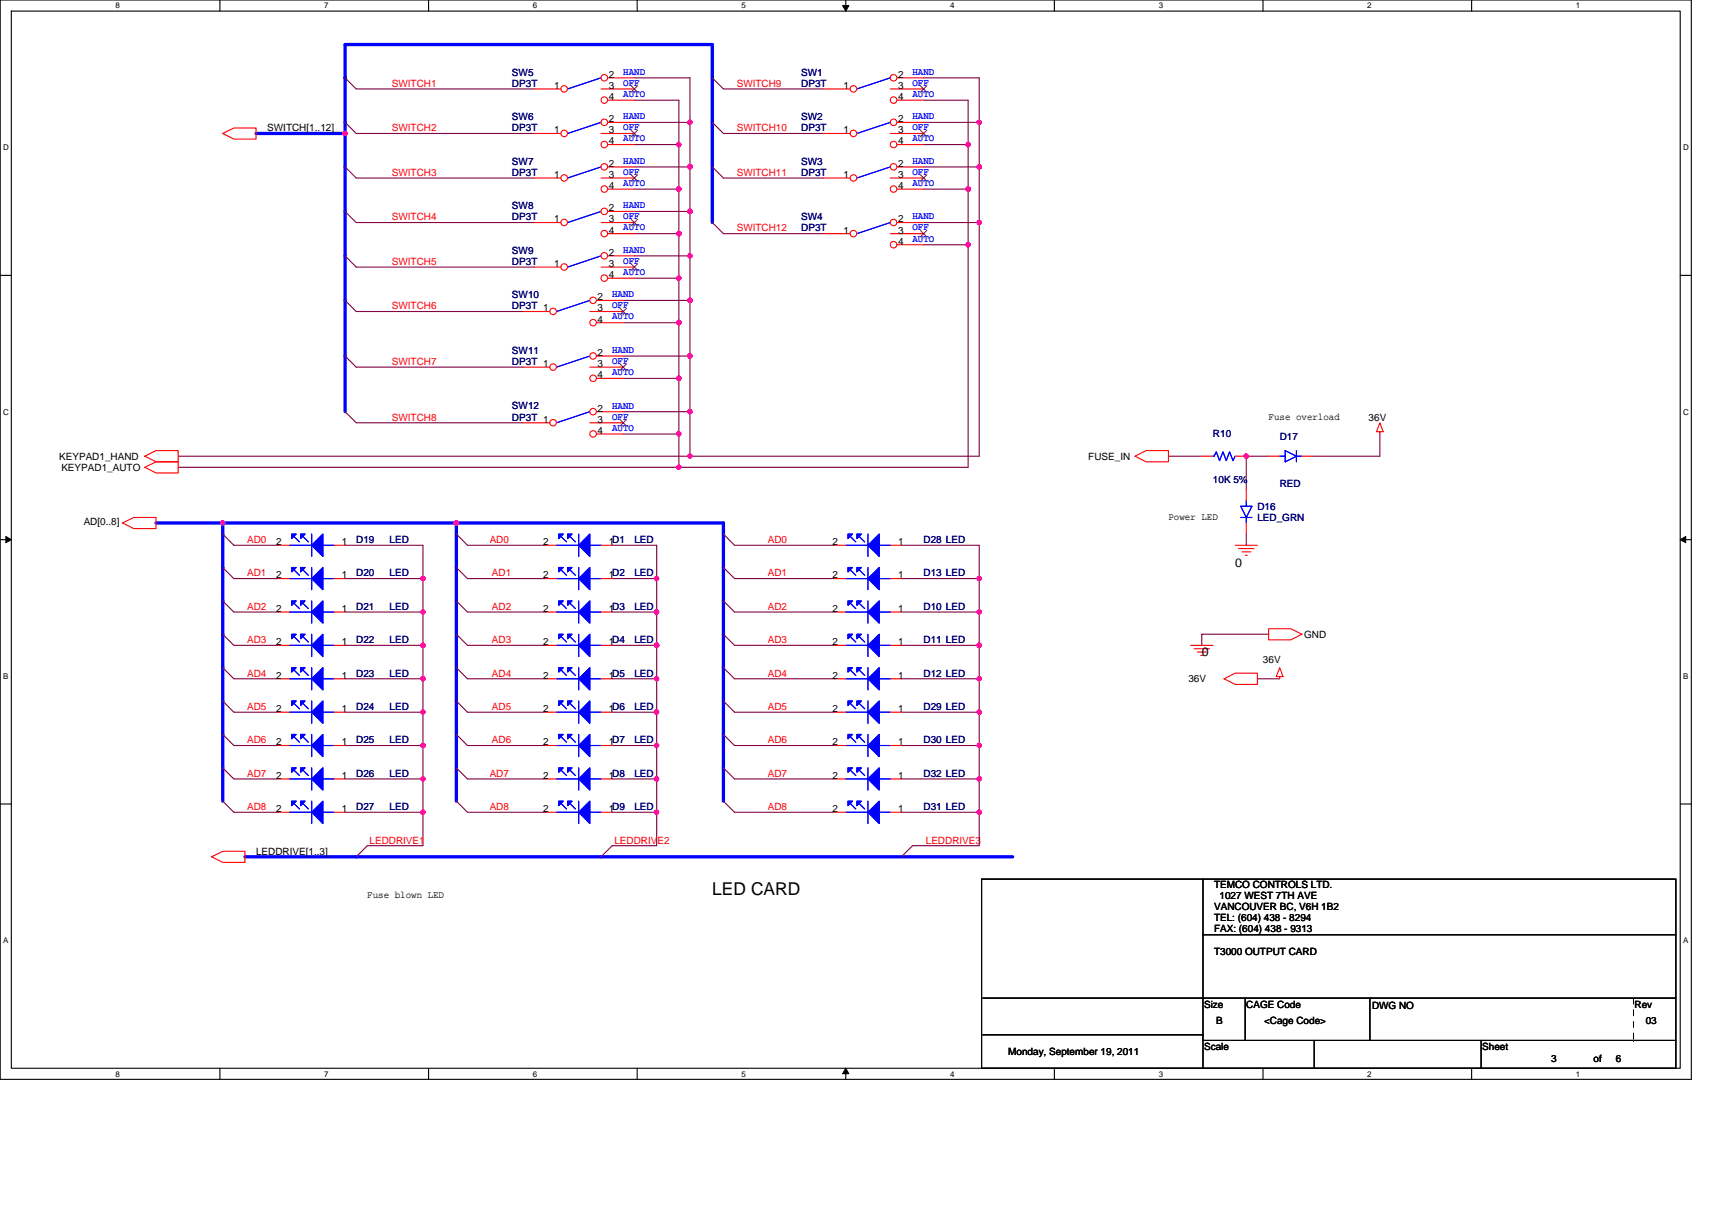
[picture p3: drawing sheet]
<svg xmlns="http://www.w3.org/2000/svg" width="297mm" height="210mm" viewBox="0 0 297 210" stroke-linecap="round" stroke-linejoin="round" font-family="sans-serif">
<path d="M0 0h293.5v187.2h-293.5zM2 1.9h289.5v183.4h-289.5z" fill="none" stroke="#000" stroke-width=".19"/>
<g fill="#fff">
<path d="M20.1 .2h.7v1.6h-.7z"/>
<path d="M20.1 185.5h.7v1.6h-.7z"/>
</g>
<path d="M38.2 0v1.9M38.2 185.3v1.9" fill="none" stroke="#000" stroke-width=".19"/>
<g fill="#fff">
<path d="M56.3 .2h.7v1.6h-.7z"/>
<path d="M56.3 185.5h.7v1.6h-.7z"/>
</g>
<path d="M74.4 0v1.9M74.4 185.3v1.9" fill="none" stroke="#000" stroke-width=".19"/>
<g fill="#fff">
<path d="M92.5 .2h.7v1.6h-.7z"/>
<path d="M92.5 185.5h.7v1.6h-.7z"/>
</g>
<path d="M110.6 0v1.9M110.6 185.3v1.9" fill="none" stroke="#000" stroke-width=".19"/>
<g fill="#fff">
<path d="M128.6 .2h.8v1.6h-.8z"/>
<path d="M128.6 185.5h.8v1.6h-.8z"/>
</g>
<path d="M146.7 0v1.9M146.7 185.3v1.9" fill="none" stroke="#000" stroke-width=".19"/>
<path d="M146.2 1h1.1l-.6 .9zM146.7 185.3l.6 1h-1.1z" fill="#000" stroke="#000" stroke-width=".17"/>
<g fill="#fff">
<path d="M164.8 .2h.8v1.6h-.8z"/>
<path d="M164.8 185.5h.8v1.6h-.8z"/>
</g>
<path d="M182.9 0v1.9M182.9 185.3v1.9" fill="none" stroke="#000" stroke-width=".19"/>
<g fill="#fff">
<path d="M201 .2h.8v1.6h-.8z"/>
<path d="M201 185.5h.8v1.6h-.8z"/>
</g>
<path d="M219.1 0v1.9M219.1 185.3v1.9" fill="none" stroke="#000" stroke-width=".19"/>
<g fill="#fff">
<path d="M237.2 .2h.8v1.6h-.8z"/>
<path d="M237.2 185.5h.8v1.6h-.8z"/>
</g>
<path d="M255.3 0v1.9M255.3 185.3v1.9" fill="none" stroke="#000" stroke-width=".19"/>
<g fill="#fff">
<path d="M273.4 .2h.8v1.6h-.8z"/>
<path d="M273.4 185.5h.8v1.6h-.8z"/>
<path d="M.5 24.8h1v1.6h-1z"/>
<path d="M292 24.8h1v1.6h-1z"/>
<path d="M.5 70.7h1v1.5h-1z"/>
<path d="M292 70.7h1v1.5h-1z"/>
</g>
<path d="M0 47.8h2M291.5 47.8h2" fill="none" stroke="#000" stroke-width=".19"/>
<g fill="#fff">
<path d="M.5 116.5h.9v1.6h-.9z"/>
<path d="M292 116.5h.9v1.6h-.9z"/>
</g>
<path d="M0 93.6h2M291.5 93.6h2" fill="none" stroke="#000" stroke-width=".19"/>
<path d="M1 93.1l1 .5-1 .5zM291.5 93.6l1-.5v1z" fill="#000" stroke="#000" stroke-width=".17"/>
<g fill="#fff">
<path d="M.5 162.4h.9v1.5h-.9z"/>
<path d="M292 162.4h.9v1.5h-.9z"/>
</g>
<path d="M0 139.5h2M291.5 139.5h2M170.3 152.5h120.5v32.8h-120.5zM208.7 152.5v32.8M170.5 179.5h38.2M170.5 173.1h120.3M208.7 162.2h82.1M216 173.1v7.4M237.7 173.1v7.4M208.7 180.5h82.1M228 180.5v4.8M257 180.5v4.8" fill="none" stroke="#000" stroke-width=".19"/>
<g fill="none" stroke="#800040" stroke-width=".19">
<path d="M59.9 13.5l1.9 1.9h30.9M110.1 17.4h7.7v63.7M110.1 13.5h9.6v65.6M123.6 13.5l1.9 1.9h17.4M160.2 13.5h9.7v65.6h-139M160.2 17.4h7.8v63.7h-137.1M59.9 29l1.9 1.9h30.9M59.9 21.2l1.9 2h30.9M59.9 36.7l1.9 1.9h30.9M110.1 36.7h9.6M110.1 29h9.6M110.1 25.1h7.7"/>
<path d="M110.1 32.8h7.7M110.1 21.2h9.6M123.6 38.6l1.9 1.9h17.4M123.6 29l1.9 1.9h17.4M123.6 21.2l1.9 2h17.4M160.2 29h9.7M160.2 25.1h7.8M160.2 32.8h7.8M160.2 21.2h9.7M160.2 38.6h9.7M59.9 44.4l1.9 1.9h30.9M59.9 52.1l1.9 1.9h29"/>
<path d="M108.1 52.1h11.6M108.1 56h9.7M110.1 44.4h9.6M110.1 40.5h7.7M110.1 48.3h7.7M160.2 42.5h7.8M59.9 71.4l1.9 1.9h29M59.9 61.8l1.9 1.9h29M108.1 75.3h9.7M108.1 61.8h11.6M108.1 65.6h9.7M108.1 71.4h11.6"/>
<path d="M202.7 79.1h5.8M220.1 79.1h-3.9v5.8M239.4 75.3v3.8h-11.6M38.6 98.4l2 2h7.7M38.6 92.6l2 2h7.7M59.9 94.6h13.5v52.1h-9.7l-1.9 1.9M79.2 98.4l1.9 2h13.5M79.2 92.6l1.9 2h13.5M106.2 94.6h7.7v52.1h-7.7l-1.9 1.9M125.5 98.4l1.9 2h17.4M125.5 92.6l1.9 2h17.4M156.4 94.6h13.5v52.1h-11.6l-1.9 1.9"/>
<path d="M216.2 92.6v2M38.6 115.8l2 2h7.7M38.6 104.2l2 2h7.7M38.6 110l2 2h7.7M59.9 117.8h13.5M59.9 100.4h13.5M59.9 106.2h13.5M59.9 112h13.5M79.2 115.8l1.9 2h13.5M79.2 104.2l1.9 2h13.5M79.2 110l1.9 2h13.5M106.2 117.8h7.7"/>
<path d="M106.2 100.4h7.7M106.2 106.2h7.7M106.2 112h7.7M125.5 115.8l1.9 2h17.4M125.5 104.2l1.9 2h17.4M125.5 110l1.9 2h17.4M156.4 117.8h13.5M156.4 100.4h13.5M156.4 106.2h13.5M156.4 112h13.5M218.2 117.8h3.8M220.1 110h-11.6v2"/>
<path d="M38.6 127.4l2 1.9h7.7M38.6 121.6l2 1.9h7.7M38.6 133.2l2 1.9h7.7M38.6 139l2 1.9h7.7M59.9 129.3h13.5M59.9 123.5h13.5M59.9 135.1h13.5M79.2 127.4l1.9 1.9h13.5M79.2 121.6l1.9 1.9h13.5M79.2 133.2l1.9 1.9h13.5M79.2 139l1.9 1.9h13.5M106.2 129.3h7.7"/>
<path d="M106.2 123.5h7.7M106.2 135.1h7.7M125.5 127.4l1.9 1.9h17.4M125.5 121.6l1.9 1.9h17.4M125.5 133.2l1.9 1.9h17.4M125.5 139l1.9 1.9h17.4M156.4 129.3h13.5M156.4 123.5h13.5M156.4 135.1h13.5M59.9 140.9h13.5M106.2 140.9h7.7M156.4 140.9h13.5"/>
</g>
<g fill="#f0f" stroke="#f0f" stroke-width=".19">
<circle cx="73.4" cy="117.7" r=".38"/>
<circle cx="73.4" cy="111.9" r=".38"/>
<circle cx="117.8" cy="32.8" r=".38"/>
<circle cx="117.8" cy="25.1" r=".38"/>
<circle cx="73.4" cy="129.3" r=".38"/>
<circle cx="73.4" cy="123.5" r=".38"/>
<circle cx="169.9" cy="111.9" r=".38"/>
<circle cx="169.9" cy="106.2" r=".38"/>
<circle cx="113.9" cy="117.7" r=".38"/>
<circle cx="113.9" cy="111.9" r=".38"/>
<circle cx="113.9" cy="100.4" r=".38"/>
<circle cx="117.8" cy="65.6" r=".38"/>
<circle cx="117.8" cy="56" r=".38"/>
<circle cx="119.7" cy="52.1" r=".38"/>
<circle cx="119.7" cy="44.4" r=".38"/>
<circle cx="169.9" cy="28.9" r=".38"/>
<circle cx="169.9" cy="21.2" r=".38"/>
<circle cx="168" cy="42.4" r=".38"/>
<circle cx="168" cy="32.8" r=".38"/>
<circle cx="119.7" cy="61.8" r=".38"/>
<circle cx="113.9" cy="129.3" r=".38"/>
<circle cx="113.9" cy="123.5" r=".38"/>
<circle cx="169.9" cy="129.3" r=".38"/>
<circle cx="169.9" cy="123.5" r=".38"/>
<circle cx="169.9" cy="100.4" r=".38"/>
<circle cx="73.4" cy="100.4" r=".38"/>
<circle cx="73.4" cy="135.1" r=".38"/>
<circle cx="169.9" cy="38.6" r=".38"/>
<circle cx="113.9" cy="140.9" r=".38"/>
<circle cx="117.8" cy="40.5" r=".38"/>
<circle cx="73.4" cy="106.2" r=".38"/>
<circle cx="168" cy="25.1" r=".38"/>
<circle cx="119.7" cy="36.7" r=".38"/>
<circle cx="119.7" cy="28.9" r=".38"/>
<circle cx="117.8" cy="48.2" r=".38"/>
<circle cx="113.9" cy="106.2" r=".38"/>
<circle cx="119.7" cy="21.2" r=".38"/>
<circle cx="117.8" cy="81.1" r=".38"/>
<circle cx="119.7" cy="79.1" r=".38"/>
<circle cx="119.7" cy="71.4" r=".38"/>
<circle cx="117.8" cy="75.3" r=".38"/>
<circle cx="169.9" cy="117.7" r=".38"/>
<circle cx="169.9" cy="140.9" r=".38"/>
<circle cx="73.4" cy="140.9" r=".38"/>
<circle cx="79.2" cy="90.7" r=".38"/>
<circle cx="38.6" cy="90.7" r=".38"/>
<circle cx="113.9" cy="135.1" r=".38"/>
<circle cx="216.2" cy="79.1" r=".38"/>
<circle cx="59.9" cy="23.1" r=".38"/>
<circle cx="169.9" cy="135.1" r=".38"/>
</g>
<path d="M44.4 23.2h15.5M123.6 38.6v-30.9h-63.7v63.7M27.1 90.7h98.4v48.3M38.6 90.7v48.3M79.2 90.7v48.3M42.5 148.6h133.2" fill="none" stroke="#00f" stroke-width=".57"/>
<g fill="none" stroke="#f00" stroke-width=".19">
<path d="M38.6 23.2l2-1h3.8v1.9h-3.8zM25.1 79.1l2-.9h3.8v1.9h-3.8zM196.9 79.1l2-.9h3.8v1.9h-3.8zM239.4 73.3l.6 1.6h-1.2zM239.4 74.9v.4M21.3 90.7l1.9-.9h3.9v1.9h-3.9zM25.1 81.1l2-1h3.8v1.9h-3.8zM214.3 94.6h3.9M214.9 95.2h2.7M215.5 95.7h1.5M216 96.3h.4M206.6 112h3.9"/>
<path d="M207.2 112.5h2.7M207.7 113.1h1.6M208.3 113.7h.4M212.4 117.8l1.9-1h3.9v1.9h-3.9zM220.1 109.1h3.9l1.9 .9-1.9 1h-3.9zM222 115.8l.6 1.6h-1.2zM222 117.4v.4M36.7 148.6l1.9-.9h3.9v1.9h-3.9z"/>
</g>
<path d="M283.4 173.1v7.4M283.4 180.5h.1" fill="none" stroke="#fff" stroke-width=".17" stroke-dasharray="1 1 1 1 1 1 1 1"/>
<path d="M283.4 173.1v7.4M283.4 180.5h.1" fill="none" stroke="#000" stroke-width=".17" stroke-dasharray="1 1 1 1 1 1 1 1"/>
<path d="M104.3 29l-5.8 1.9" fill="none" stroke="#00f" stroke-width=".19"/>
<circle cx="97.9" cy="30.9" r=".57" fill="#fff" stroke="#f00" stroke-width=".19"/>
<path d="M92.7 30.9h4.6" fill="none" stroke="#f00" stroke-width=".19"/>
<circle cx="104.9" cy="28.9" r=".57" fill="#fff" stroke="#f00" stroke-width=".19"/>
<path d="M105.4 29h4.7" fill="none" stroke="#f00" stroke-width=".19"/>
<circle cx="104.9" cy="32.8" r=".57" fill="#fff" stroke="#f00" stroke-width=".19"/>
<path d="M104.3 30.9h5.8M105.4 32.8h4.7" fill="none" stroke="#f00" stroke-width=".19"/>
<path d="M109.5 30.3l1.2 1.2M110.6 30.3l-1.1 1.2" fill="none" stroke="#804000" stroke-width=".17"/>
<path d="M102.3 71.4l-5.7 1.9" fill="none" stroke="#00f" stroke-width=".19"/>
<circle cx="96" cy="73.3" r=".57" fill="#fff" stroke="#f00" stroke-width=".19"/>
<path d="M90.8 73.3h4.6" fill="none" stroke="#f00" stroke-width=".19"/>
<circle cx="102.9" cy="71.4" r=".57" fill="#fff" stroke="#f00" stroke-width=".19"/>
<path d="M103.5 71.4h4.6" fill="none" stroke="#f00" stroke-width=".19"/>
<circle cx="102.9" cy="75.3" r=".57" fill="#fff" stroke="#f00" stroke-width=".19"/>
<path d="M102.3 73.3h5.8M103.5 75.3h4.6M94.6 117.8h2M104.3 117.8h1.9M144.8 135.1h1.9M154.5 135.1h1.9M144.8 140.9h1.9M154.5 140.9h1.9" fill="none" stroke="#f00" stroke-width=".19"/>
<path d="M107.6 72.8l1.1 1.1M108.7 72.8l-1.2 1.1" fill="none" stroke="#804000" stroke-width=".17"/>
<g fill="#00f" stroke="#00f" stroke-width=".19">
<path d="M150.6 135.1l1.9-1.9v3.9z" fill-rule="evenodd"/>
<path d="M148.7 133.2h.8l-.8 .8z" fill-rule="evenodd"/>
<path d="M147.1 133.2h.8l-.8 .8z" fill-rule="evenodd"/>
<path d="M150.6 135.1l1.9-1.9v3.9z" fill-rule="evenodd"/>
<path d="M148.7 133.2h.8l-.8 .8z" fill-rule="evenodd"/>
<path d="M147.1 133.2h.8l-.8 .8z" fill-rule="evenodd"/>
<path d="M100.4 117.8l1.9-2v3.9z" fill-rule="evenodd"/>
<path d="M98.5 115.8h.7l-.7 .8z" fill-rule="evenodd"/>
<path d="M96.9 115.8h.8l-.8 .8z" fill-rule="evenodd"/>
<path d="M100.4 117.8l1.9-2v3.9z" fill-rule="evenodd"/>
<path d="M98.5 115.8h.7l-.7 .8z" fill-rule="evenodd"/>
<path d="M96.9 115.8h.8l-.8 .8z" fill-rule="evenodd"/>
<path d="M150.6 140.9l1.9-1.9v3.9z" fill-rule="evenodd"/>
<path d="M148.7 139h.8l-.8 .8z" fill-rule="evenodd"/>
<path d="M147.1 139h.8l-.8 .8z" fill-rule="evenodd"/>
<path d="M150.6 140.9l1.9-1.9v3.9z" fill-rule="evenodd"/>
<path d="M148.7 139h.8l-.8 .8z" fill-rule="evenodd"/>
<path d="M147.1 139h.8l-.8 .8z" fill-rule="evenodd"/>
</g>
<g fill="none" stroke="#00f" stroke-width=".19">
<path d="M154.5 13.5l-5.8 1.9M96.6 117.8h3.8M97.3 116.2l1 1M98.9 116.2l.9 1M100.4 115.8v3.9M102.3 117.8h2M146.7 135.1h3.9M147.5 133.6l1 .9M147.5 139.4l1 .9M149.1 133.6l.9 .9M149.1 139.4l.9 .9M150.6 133.2v3.9"/>
<path d="M150.6 139v3.9M152.5 135.1h2M146.7 140.9h3.9M152.5 140.9h2"/>
</g>
<circle cx="148.1" cy="15.4" r=".57" fill="#fff" stroke="#f00" stroke-width=".19"/>
<path d="M142.9 15.4h4.6" fill="none" stroke="#f00" stroke-width=".19"/>
<circle cx="155" cy="13.5" r=".57" fill="#fff" stroke="#f00" stroke-width=".19"/>
<path d="M155.6 13.5h4.6" fill="none" stroke="#f00" stroke-width=".19"/>
<circle cx="155" cy="17.4" r=".57" fill="#fff" stroke="#f00" stroke-width=".19"/>
<path d="M154.5 15.4h5.7M155.6 17.4h4.6M48.3 135.1h1.9M58 135.1h1.9" fill="none" stroke="#f00" stroke-width=".19"/>
<path d="M159.7 14.9l1.1 1.1M160.8 14.9l-1.1 1.1" fill="none" stroke="#804000" stroke-width=".17"/>
<g fill="#00f" stroke="#00f" stroke-width=".19">
<path d="M54.1 135.1l1.9-1.9v3.9z" fill-rule="evenodd"/>
<path d="M52.2 133.2h.7l-.7 .8z" fill-rule="evenodd"/>
<path d="M50.6 133.2h.8l-.8 .8z" fill-rule="evenodd"/>
<path d="M54.1 135.1l1.9-1.9v3.9z" fill-rule="evenodd"/>
<path d="M52.2 133.2h.7l-.7 .8z" fill-rule="evenodd"/>
<path d="M50.6 133.2h.8l-.8 .8z" fill-rule="evenodd"/>
</g>
<path d="M102.3 52.1l-5.7 1.9M50.2 135.1h3.9M51 133.6l1 .9M52.5 133.6l1 .9M54.1 133.2v3.9M56 135.1h2" fill="none" stroke="#00f" stroke-width=".19"/>
<circle cx="96" cy="54" r=".57" fill="#fff" stroke="#f00" stroke-width=".19"/>
<path d="M90.8 54h4.6" fill="none" stroke="#f00" stroke-width=".19"/>
<circle cx="102.9" cy="52.1" r=".57" fill="#fff" stroke="#f00" stroke-width=".19"/>
<path d="M103.5 52.1h4.6" fill="none" stroke="#f00" stroke-width=".19"/>
<circle cx="102.9" cy="56" r=".57" fill="#fff" stroke="#f00" stroke-width=".19"/>
<g fill="none" stroke="#f00" stroke-width=".19">
<path d="M102.3 54h5.8M103.5 56h4.6M208.5 79.1h2M214.3 79.1h1.9M94.6 94.6h2M104.3 94.6h1.9M48.3 112h1.9M58 112h1.9M94.6 100.4h2M104.3 100.4h1.9M48.3 123.5h1.9M48.3 129.3h1.9"/>
<path d="M58 123.5h1.9M58 129.3h1.9"/>
</g>
<path d="M107.6 53.5l1.1 1.1M108.7 53.5l-1.2 1.1" fill="none" stroke="#804000" stroke-width=".17"/>
<g fill="#00f" stroke="#00f" stroke-width=".19">
<path d="M102.3 92.6v3.9l-1.9-1.9z" fill-rule="evenodd"/>
<path d="M98.5 92.6h.7l-.7 .8z" fill-rule="evenodd"/>
<path d="M96.9 92.6h.8l-.8 .8z" fill-rule="evenodd"/>
<path d="M102.3 92.6v3.9l-1.9-1.9z" fill-rule="evenodd"/>
<path d="M98.5 92.6h.7l-.7 .8z" fill-rule="evenodd"/>
<path d="M96.9 92.6h.8l-.8 .8z" fill-rule="evenodd"/>
<path d="M54.1 112l1.9-2v3.9z" fill-rule="evenodd"/>
<path d="M52.2 110h.7l-.7 .8z" fill-rule="evenodd"/>
<path d="M50.6 110h.8l-.8 .8z" fill-rule="evenodd"/>
<path d="M54.1 112l1.9-2v3.9z" fill-rule="evenodd"/>
<path d="M52.2 110h.7l-.7 .8z" fill-rule="evenodd"/>
<path d="M50.6 110h.8l-.8 .8z" fill-rule="evenodd"/>
<path d="M54.1 123.5l1.9-1.9v3.9z" fill-rule="evenodd"/>
<path d="M52.2 121.6h.7l-.7 .8z" fill-rule="evenodd"/>
<path d="M50.6 121.6h.8l-.8 .8z" fill-rule="evenodd"/>
<path d="M54.1 123.5l1.9-1.9v3.9z" fill-rule="evenodd"/>
<path d="M52.2 121.6h.7l-.7 .8z" fill-rule="evenodd"/>
<path d="M50.6 121.6h.8l-.8 .8z" fill-rule="evenodd"/>
<path d="M102.3 98.4v3.9l-1.9-1.9z" fill-rule="evenodd"/>
<path d="M98.5 98.4h.7l-.7 .8z" fill-rule="evenodd"/>
<path d="M96.9 98.4h.8l-.8 .8z" fill-rule="evenodd"/>
<path d="M102.3 98.4v3.9l-1.9-1.9z" fill-rule="evenodd"/>
<path d="M98.5 98.4h.7l-.7 .8z" fill-rule="evenodd"/>
<path d="M96.9 98.4h.8l-.8 .8z" fill-rule="evenodd"/>
<path d="M54.1 129.3l1.9-1.9v3.9z" fill-rule="evenodd"/>
<path d="M52.2 127.4h.7l-.7 .8z" fill-rule="evenodd"/>
<path d="M50.6 127.4h.8l-.8 .8z" fill-rule="evenodd"/>
<path d="M54.1 129.3l1.9-1.9v3.9z" fill-rule="evenodd"/>
<path d="M52.2 127.4h.7l-.7 .8z" fill-rule="evenodd"/>
<path d="M50.6 127.4h.8l-.8 .8z" fill-rule="evenodd"/>
</g>
<g fill="none" stroke="#00f" stroke-width=".19">
<path d="M154.5 21.2l-5.8 2M210.5 79.1h.1l.4-.7 .6 1.5 .6-1.5 .6 1.5 .5-1.5 .6 1.5 .4-.8M96.6 94.6h3.8M97.3 93l1 1M97.3 98.8l1 1M98.9 93l.9 1M98.9 98.8l.9 1M100.4 92.6v3.9M100.4 98.4v3.9M102.3 94.6h2M50.2 112h3.9M51 110.4l1 1"/>
<path d="M52.5 110.4l1 1M54.1 110v3.9M56 112h2M96.6 100.4h3.8M102.3 100.4h2M50.2 123.5h3.9M50.2 129.3h3.9M51 122l1 1M51 127.8l1 1M52.5 122l1 1M52.5 127.8l1 1M54.1 121.6v3.9"/>
<path d="M54.1 127.4v3.9M56 123.5h2M56 129.3h2"/>
</g>
<circle cx="148.1" cy="23.1" r=".57" fill="#fff" stroke="#f00" stroke-width=".19"/>
<path d="M142.9 23.2h4.6" fill="none" stroke="#f00" stroke-width=".19"/>
<circle cx="155" cy="21.2" r=".57" fill="#fff" stroke="#f00" stroke-width=".19"/>
<path d="M155.6 21.2h4.6" fill="none" stroke="#f00" stroke-width=".19"/>
<circle cx="155" cy="25.1" r=".57" fill="#fff" stroke="#f00" stroke-width=".19"/>
<path d="M154.5 23.2h5.7M155.6 25.1h4.6" fill="none" stroke="#f00" stroke-width=".19"/>
<path d="M159.7 22.6l1.1 1.1M160.8 22.6l-1.1 1.1" fill="none" stroke="#804000" stroke-width=".17"/>
<path d="M104.3 36.7l-5.8 1.9" fill="none" stroke="#00f" stroke-width=".19"/>
<circle cx="97.9" cy="38.6" r=".57" fill="#fff" stroke="#f00" stroke-width=".19"/>
<path d="M92.7 38.6h4.6" fill="none" stroke="#f00" stroke-width=".19"/>
<circle cx="104.9" cy="36.7" r=".57" fill="#fff" stroke="#f00" stroke-width=".19"/>
<path d="M105.4 36.7h4.7" fill="none" stroke="#f00" stroke-width=".19"/>
<circle cx="104.9" cy="40.5" r=".57" fill="#fff" stroke="#f00" stroke-width=".19"/>
<g fill="none" stroke="#f00" stroke-width=".19">
<path d="M104.3 38.6h5.8M105.4 40.5h4.7M48.3 106.2h1.9M48.3 117.8h1.9M48.3 100.4h1.9M58 106.2h1.9M58 117.8h1.9M58 100.4h1.9M144.8 117.8h1.9M154.5 117.8h1.9M94.6 129.3h2M104.3 129.3h1.9"/>
<path d="M48.3 140.9h1.9M58 140.9h1.9"/>
</g>
<path d="M109.5 38l1.2 1.2M110.6 38l-1.1 1.2" fill="none" stroke="#804000" stroke-width=".17"/>
<g fill="#00f" stroke="#00f" stroke-width=".19">
<path d="M54.1 106.2l1.9-2v3.9z" fill-rule="evenodd"/>
<path d="M52.2 104.2h.7l-.7 .8z" fill-rule="evenodd"/>
<path d="M50.6 104.2h.8l-.8 .8z" fill-rule="evenodd"/>
<path d="M54.1 106.2l1.9-2v3.9z" fill-rule="evenodd"/>
<path d="M52.2 104.2h.7l-.7 .8z" fill-rule="evenodd"/>
<path d="M50.6 104.2h.8l-.8 .8z" fill-rule="evenodd"/>
<path d="M54.1 117.8l1.9-2v3.9z" fill-rule="evenodd"/>
<path d="M52.2 115.8h.7l-.7 .8z" fill-rule="evenodd"/>
<path d="M50.6 115.8h.8l-.8 .8z" fill-rule="evenodd"/>
<path d="M54.1 117.8l1.9-2v3.9z" fill-rule="evenodd"/>
<path d="M52.2 115.8h.7l-.7 .8z" fill-rule="evenodd"/>
<path d="M50.6 115.8h.8l-.8 .8z" fill-rule="evenodd"/>
<path d="M102.3 127.4v3.9l-1.9-2z" fill-rule="evenodd"/>
<path d="M98.5 127.4h.7l-.7 .8z" fill-rule="evenodd"/>
<path d="M96.9 127.4h.8l-.8 .8z" fill-rule="evenodd"/>
<path d="M102.3 127.4v3.9l-1.9-2z" fill-rule="evenodd"/>
<path d="M98.5 127.4h.7l-.7 .8z" fill-rule="evenodd"/>
<path d="M96.9 127.4h.8l-.8 .8z" fill-rule="evenodd"/>
<path d="M54.1 100.4l1.9-2v3.9z" fill-rule="evenodd"/>
<path d="M52.2 98.4h.7l-.7 .8z" fill-rule="evenodd"/>
<path d="M50.6 98.4h.8l-.8 .8z" fill-rule="evenodd"/>
<path d="M54.1 100.4l1.9-2v3.9z" fill-rule="evenodd"/>
<path d="M52.2 98.4h.7l-.7 .8z" fill-rule="evenodd"/>
<path d="M50.6 98.4h.8l-.8 .8z" fill-rule="evenodd"/>
<path d="M54.1 140.9l1.9-1.9v3.9z" fill-rule="evenodd"/>
<path d="M52.2 139h.7l-.7 .8z" fill-rule="evenodd"/>
<path d="M50.6 139h.8l-.8 .8z" fill-rule="evenodd"/>
<path d="M54.1 140.9l1.9-1.9v3.9z" fill-rule="evenodd"/>
<path d="M52.2 139h.7l-.7 .8z" fill-rule="evenodd"/>
<path d="M50.6 139h.8l-.8 .8z" fill-rule="evenodd"/>
<path d="M150.6 117.8l1.9-2v3.9z" fill-rule="evenodd"/>
<path d="M148.7 115.8h.8l-.8 .8z" fill-rule="evenodd"/>
<path d="M147.1 115.8h.8l-.8 .8z" fill-rule="evenodd"/>
<path d="M150.6 117.8l1.9-2v3.9z" fill-rule="evenodd"/>
<path d="M148.7 115.8h.8l-.8 .8z" fill-rule="evenodd"/>
<path d="M147.1 115.8h.8l-.8 .8z" fill-rule="evenodd"/>
</g>
<g fill="none" stroke="#00f" stroke-width=".19">
<path d="M104.3 21.2l-5.8 2M51 98.8l1 1M52.5 98.8l1 1M54.1 98.4v3.9M50.2 106.2h3.9M50.2 117.8h3.9M50.2 100.4h3.9M51 104.6l1 1M51 116.2l1 1M52.5 104.6l1 1M52.5 116.2l1 1M54.1 104.2v3.9"/>
<path d="M54.1 115.8v3.9M56 106.2h2M56 117.8h2M56 100.4h2M146.7 117.8h3.9M147.5 116.2l1 1M149.1 116.2l.9 1M150.6 115.8v3.9M152.5 117.8h2M51 139.4l1 .9M52.5 139.4l1 .9M54.1 139v3.9"/>
<path d="M96.6 129.3h3.8M97.3 127.8l1 1M98.9 127.8l.9 1M100.4 127.4v3.9M102.3 129.3h2M50.2 140.9h3.9M56 140.9h2"/>
</g>
<circle cx="97.9" cy="23.1" r=".57" fill="#fff" stroke="#f00" stroke-width=".19"/>
<path d="M92.7 23.2h4.6" fill="none" stroke="#f00" stroke-width=".19"/>
<circle cx="104.9" cy="21.2" r=".57" fill="#fff" stroke="#f00" stroke-width=".19"/>
<path d="M105.4 21.2h4.7" fill="none" stroke="#f00" stroke-width=".19"/>
<circle cx="104.9" cy="25.1" r=".57" fill="#fff" stroke="#f00" stroke-width=".19"/>
<path d="M104.3 23.2h5.8M105.4 25.1h4.7M94.6 106.2h2M104.3 106.2h1.9" fill="none" stroke="#f00" stroke-width=".19"/>
<path d="M109.5 22.6l1.2 1.1M110.6 22.6l-1.1 1.1" fill="none" stroke="#804000" stroke-width=".17"/>
<g fill="#00f" stroke="#00f" stroke-width=".19">
<path d="M102.3 104.2v3.9l-1.9-1.9z" fill-rule="evenodd"/>
<path d="M98.5 104.2h.7l-.7 .8z" fill-rule="evenodd"/>
<path d="M96.9 104.2h.8l-.8 .8z" fill-rule="evenodd"/>
<path d="M102.3 104.2v3.9l-1.9-1.9z" fill-rule="evenodd"/>
<path d="M98.5 104.2h.7l-.7 .8z" fill-rule="evenodd"/>
<path d="M96.9 104.2h.8l-.8 .8z" fill-rule="evenodd"/>
</g>
<path d="M154.5 38.6l-5.8 1.9M96.6 106.2h3.8M97.3 104.6l1 1M98.9 104.6l.9 1M100.4 104.2v3.9M102.3 106.2h2" fill="none" stroke="#00f" stroke-width=".19"/>
<circle cx="148.1" cy="40.5" r=".57" fill="#fff" stroke="#f00" stroke-width=".19"/>
<path d="M142.9 40.5h4.6" fill="none" stroke="#f00" stroke-width=".19"/>
<circle cx="155" cy="38.6" r=".57" fill="#fff" stroke="#f00" stroke-width=".19"/>
<path d="M155.6 38.6h4.6" fill="none" stroke="#f00" stroke-width=".19"/>
<circle cx="155" cy="42.4" r=".57" fill="#fff" stroke="#f00" stroke-width=".19"/>
<path d="M154.5 40.5h5.7M155.6 42.5h4.6" fill="none" stroke="#f00" stroke-width=".19"/>
<path d="M159.7 40l1.1 1.1M160.8 40l-1.1 1.1" fill="none" stroke="#804000" stroke-width=".17"/>
<path d="M102.3 61.8l-5.7 1.9" fill="none" stroke="#00f" stroke-width=".19"/>
<circle cx="96" cy="63.7" r=".57" fill="#fff" stroke="#f00" stroke-width=".19"/>
<path d="M90.8 63.7h4.6" fill="none" stroke="#f00" stroke-width=".19"/>
<circle cx="102.9" cy="61.8" r=".57" fill="#fff" stroke="#f00" stroke-width=".19"/>
<path d="M103.5 61.8h4.6" fill="none" stroke="#f00" stroke-width=".19"/>
<circle cx="102.9" cy="65.6" r=".57" fill="#fff" stroke="#f00" stroke-width=".19"/>
<path d="M102.3 63.7h5.8M103.5 65.6h4.6M48.3 94.6h1.9M58 94.6h1.9M144.8 94.6h1.9M154.5 94.6h1.9M144.8 123.5h1.9M154.5 123.5h1.9" fill="none" stroke="#f00" stroke-width=".19"/>
<path d="M107.6 63.1l1.1 1.2M108.7 63.1l-1.2 1.2" fill="none" stroke="#804000" stroke-width=".17"/>
<g fill="#00f" stroke="#00f" stroke-width=".19">
<path d="M56 92.6v3.9l-1.9-1.9z" fill-rule="evenodd"/>
<path d="M52.2 92.6h.7l-.7 .8z" fill-rule="evenodd"/>
<path d="M50.6 92.6h.8l-.8 .8z" fill-rule="evenodd"/>
<path d="M56 92.6v3.9l-1.9-1.9z" fill-rule="evenodd"/>
<path d="M52.2 92.6h.7l-.7 .8z" fill-rule="evenodd"/>
<path d="M50.6 92.6h.8l-.8 .8z" fill-rule="evenodd"/>
<path d="M150.6 94.6l1.9-2v3.9z" fill-rule="evenodd"/>
<path d="M148.7 92.6h.8l-.8 .8z" fill-rule="evenodd"/>
<path d="M147.1 92.6h.8l-.8 .8z" fill-rule="evenodd"/>
<path d="M150.6 94.6l1.9-2v3.9z" fill-rule="evenodd"/>
<path d="M148.7 92.6h.8l-.8 .8z" fill-rule="evenodd"/>
<path d="M147.1 92.6h.8l-.8 .8z" fill-rule="evenodd"/>
<path d="M150.6 123.5l1.9-1.9v3.9z" fill-rule="evenodd"/>
<path d="M148.7 121.6h.8l-.8 .8z" fill-rule="evenodd"/>
<path d="M147.1 121.6h.8l-.8 .8z" fill-rule="evenodd"/>
<path d="M150.6 123.5l1.9-1.9v3.9z" fill-rule="evenodd"/>
<path d="M148.7 121.6h.8l-.8 .8z" fill-rule="evenodd"/>
<path d="M147.1 121.6h.8l-.8 .8z" fill-rule="evenodd"/>
</g>
<g fill="none" stroke="#00f" stroke-width=".19">
<path d="M104.3 13.5l-5.8 1.9M50.2 94.6h3.9M51 93l1 1M52.5 93l1 1M54.1 92.6v3.9M56 94.6h2M146.7 94.6h3.9M147.5 93l1 1M149.1 93l.9 1M150.6 92.6v3.9M152.5 94.6h2M146.7 123.5h3.9"/>
<path d="M147.5 122l1 1M149.1 122l.9 1M150.6 121.6v3.9M152.5 123.5h2"/>
</g>
<circle cx="97.9" cy="15.4" r=".57" fill="#fff" stroke="#f00" stroke-width=".19"/>
<path d="M92.7 15.4h4.6" fill="none" stroke="#f00" stroke-width=".19"/>
<circle cx="104.9" cy="13.5" r=".57" fill="#fff" stroke="#f00" stroke-width=".19"/>
<path d="M105.4 13.5h4.7" fill="none" stroke="#f00" stroke-width=".19"/>
<circle cx="104.9" cy="17.4" r=".57" fill="#fff" stroke="#f00" stroke-width=".19"/>
<path d="M104.3 15.4h5.8M105.4 17.4h4.7M94.6 112h2M104.3 112h1.9M144.8 100.4h1.9M154.5 100.4h1.9M94.6 123.5h2M104.3 123.5h1.9M144.8 129.3h1.9M154.5 129.3h1.9M94.6 140.9h2M104.3 140.9h1.9" fill="none" stroke="#f00" stroke-width=".19"/>
<path d="M109.5 14.9l1.2 1.1M110.6 14.9l-1.1 1.1" fill="none" stroke="#804000" stroke-width=".17"/>
<g fill="#00f" stroke="#00f" stroke-width=".19">
<path d="M150.6 129.3l1.9-1.9v3.9z" fill-rule="evenodd"/>
<path d="M148.7 127.4h.8l-.8 .8z" fill-rule="evenodd"/>
<path d="M147.1 127.4h.8l-.8 .8z" fill-rule="evenodd"/>
<path d="M150.6 129.3l1.9-1.9v3.9z" fill-rule="evenodd"/>
<path d="M148.7 127.4h.8l-.8 .8z" fill-rule="evenodd"/>
<path d="M147.1 127.4h.8l-.8 .8z" fill-rule="evenodd"/>
<path d="M102.3 121.6v3.9l-1.9-2z" fill-rule="evenodd"/>
<path d="M98.5 121.6h.7l-.7 .8z" fill-rule="evenodd"/>
<path d="M96.9 121.6h.8l-.8 .8z" fill-rule="evenodd"/>
<path d="M102.3 121.6v3.9l-1.9-2z" fill-rule="evenodd"/>
<path d="M98.5 121.6h.7l-.7 .8z" fill-rule="evenodd"/>
<path d="M96.9 121.6h.8l-.8 .8z" fill-rule="evenodd"/>
<path d="M150.6 100.4l1.9-2v3.9z" fill-rule="evenodd"/>
<path d="M148.7 98.4h.8l-.8 .8z" fill-rule="evenodd"/>
<path d="M147.1 98.4h.8l-.8 .8z" fill-rule="evenodd"/>
<path d="M150.6 100.4l1.9-2v3.9z" fill-rule="evenodd"/>
<path d="M148.7 98.4h.8l-.8 .8z" fill-rule="evenodd"/>
<path d="M147.1 98.4h.8l-.8 .8z" fill-rule="evenodd"/>
<path d="M102.3 139v3.9l-1.9-2z" fill-rule="evenodd"/>
<path d="M98.5 139h.7l-.7 .8z" fill-rule="evenodd"/>
<path d="M96.9 139h.8l-.8 .8z" fill-rule="evenodd"/>
<path d="M102.3 139v3.9l-1.9-2z" fill-rule="evenodd"/>
<path d="M98.5 139h.7l-.7 .8z" fill-rule="evenodd"/>
<path d="M96.9 139h.8l-.8 .8z" fill-rule="evenodd"/>
<path d="M102.3 110v3.9l-1.9-1.9z" fill-rule="evenodd"/>
<path d="M98.5 110h.7l-.7 .8z" fill-rule="evenodd"/>
<path d="M96.9 110h.8l-.8 .8z" fill-rule="evenodd"/>
<path d="M102.3 110v3.9l-1.9-1.9z" fill-rule="evenodd"/>
<path d="M98.5 110h.7l-.7 .8z" fill-rule="evenodd"/>
<path d="M96.9 110h.8l-.8 .8z" fill-rule="evenodd"/>
</g>
<g fill="none" stroke="#00f" stroke-width=".19">
<path d="M104.3 44.4l-5.8 1.9M147.5 98.8l1 1M149.1 98.8l.9 1M150.6 98.4v3.9M96.6 112h3.8M97.3 110.4l1 1M98.9 110.4l.9 1M100.4 110v3.9M102.3 112h2M146.7 100.4h3.9M152.5 100.4h2M96.6 123.5h3.8"/>
<path d="M97.3 122l1 1M97.3 139.4l1 .9M98.9 122l.9 1M98.9 139.4l.9 .9M100.4 121.6v3.9M100.4 139v3.9M102.3 123.5h2M146.7 129.3h3.9M147.5 127.8l1 1M149.1 127.8l.9 1M150.6 127.4v3.9M152.5 129.3h2"/>
<path d="M96.6 140.9h3.8M102.3 140.9h2"/>
</g>
<circle cx="97.9" cy="46.3" r=".57" fill="#fff" stroke="#f00" stroke-width=".19"/>
<path d="M92.7 46.3h4.6" fill="none" stroke="#f00" stroke-width=".19"/>
<circle cx="104.9" cy="44.4" r=".57" fill="#fff" stroke="#f00" stroke-width=".19"/>
<path d="M105.4 44.4h4.7" fill="none" stroke="#f00" stroke-width=".19"/>
<circle cx="104.9" cy="48.2" r=".57" fill="#fff" stroke="#f00" stroke-width=".19"/>
<path d="M104.3 46.3h5.8M105.4 48.3h4.7M144.8 106.2h1.9M154.5 106.2h1.9" fill="none" stroke="#f00" stroke-width=".19"/>
<path d="M109.5 45.8l1.2 1.1M110.6 45.8l-1.1 1.1" fill="none" stroke="#804000" stroke-width=".17"/>
<g fill="#00f" stroke="#00f" stroke-width=".19">
<path d="M150.6 106.2l1.9-2v3.9z" fill-rule="evenodd"/>
<path d="M148.7 104.2h.8l-.8 .8z" fill-rule="evenodd"/>
<path d="M147.1 104.2h.8l-.8 .8z" fill-rule="evenodd"/>
<path d="M150.6 106.2l1.9-2v3.9z" fill-rule="evenodd"/>
<path d="M148.7 104.2h.8l-.8 .8z" fill-rule="evenodd"/>
<path d="M147.1 104.2h.8l-.8 .8z" fill-rule="evenodd"/>
</g>
<path d="M154.5 29l-5.8 1.9M146.7 106.2h3.9M147.5 104.6l1 1M149.1 104.6l.9 1M150.6 104.2v3.9M152.5 106.2h2" fill="none" stroke="#00f" stroke-width=".19"/>
<circle cx="148.1" cy="30.9" r=".57" fill="#fff" stroke="#f00" stroke-width=".19"/>
<path d="M142.9 30.9h4.6" fill="none" stroke="#f00" stroke-width=".19"/>
<circle cx="155" cy="28.9" r=".57" fill="#fff" stroke="#f00" stroke-width=".19"/>
<path d="M155.6 29h4.6" fill="none" stroke="#f00" stroke-width=".19"/>
<circle cx="155" cy="32.8" r=".57" fill="#fff" stroke="#f00" stroke-width=".19"/>
<path d="M154.5 30.9h5.7M155.6 32.8h4.6M220.1 79.1h1.9M225.9 79.1h1.9M216.2 84.9v2M216.2 90.7v1.9M144.8 112h1.9M154.5 112h1.9M94.6 135.1h2M104.3 135.1h1.9" fill="none" stroke="#f00" stroke-width=".19"/>
<path d="M159.7 30.3l1.1 1.2M160.8 30.3l-1.1 1.2" fill="none" stroke="#804000" stroke-width=".17"/>
<g fill="#00f" stroke="#00f" stroke-width=".19">
<path d="M102.3 133.2v3.9l-1.9-2z" fill-rule="evenodd"/>
<path d="M98.5 133.2h.7l-.7 .8z" fill-rule="evenodd"/>
<path d="M96.9 133.2h.8l-.8 .8z" fill-rule="evenodd"/>
<path d="M102.3 133.2v3.9l-1.9-2z" fill-rule="evenodd"/>
<path d="M98.5 133.2h.7l-.7 .8z" fill-rule="evenodd"/>
<path d="M96.9 133.2h.8l-.8 .8z" fill-rule="evenodd"/>
<path d="M150.6 112l1.9-2v3.9z" fill-rule="evenodd"/>
<path d="M148.7 110h.8l-.8 .8z" fill-rule="evenodd"/>
<path d="M147.1 110h.8l-.8 .8z" fill-rule="evenodd"/>
<path d="M150.6 112l1.9-2v3.9z" fill-rule="evenodd"/>
<path d="M148.7 110h.8l-.8 .8z" fill-rule="evenodd"/>
<path d="M147.1 110h.8l-.8 .8z" fill-rule="evenodd"/>
</g>
<g fill="none" stroke="#00f" stroke-width=".19">
<path d="M222 79.1h1M223 78.2l1.9 .9-1.9 1zM224.9 79.1h1M224.9 78.2v1.9M215.3 87.8h1.9l-1 2zM215.3 89.8h1.9M216.2 86.9v.9M216.2 89.8v.9M146.7 112h3.9M147.5 110.4l1 1M149.1 110.4l.9 1M150.6 110v3.9"/>
<path d="M152.5 112h2M96.6 135.1h3.8M97.3 133.6l1 .9M98.9 133.6l.9 .9M100.4 133.2v3.9M102.3 135.1h2"/>
</g>
<g fill="#f0f" stroke="#f0f" stroke-width=".19">
<circle cx="73.4" cy="117.7" r=".38"/>
<circle cx="73.4" cy="111.9" r=".38"/>
<circle cx="117.8" cy="32.8" r=".38"/>
<circle cx="117.8" cy="25.1" r=".38"/>
<circle cx="73.4" cy="129.3" r=".38"/>
<circle cx="73.4" cy="123.5" r=".38"/>
<circle cx="169.9" cy="111.9" r=".38"/>
<circle cx="169.9" cy="106.2" r=".38"/>
<circle cx="113.9" cy="117.7" r=".38"/>
<circle cx="113.9" cy="111.9" r=".38"/>
<circle cx="113.9" cy="100.4" r=".38"/>
<circle cx="117.8" cy="65.6" r=".38"/>
<circle cx="117.8" cy="56" r=".38"/>
<circle cx="119.7" cy="52.1" r=".38"/>
<circle cx="119.7" cy="44.4" r=".38"/>
<circle cx="169.9" cy="28.9" r=".38"/>
<circle cx="169.9" cy="21.2" r=".38"/>
<circle cx="168" cy="42.4" r=".38"/>
<circle cx="168" cy="32.8" r=".38"/>
<circle cx="119.7" cy="61.8" r=".38"/>
<circle cx="113.9" cy="129.3" r=".38"/>
<circle cx="113.9" cy="123.5" r=".38"/>
<circle cx="169.9" cy="129.3" r=".38"/>
<circle cx="169.9" cy="123.5" r=".38"/>
<circle cx="169.9" cy="100.4" r=".38"/>
<circle cx="73.4" cy="100.4" r=".38"/>
<circle cx="73.4" cy="135.1" r=".38"/>
<circle cx="169.9" cy="38.6" r=".38"/>
<circle cx="113.9" cy="140.9" r=".38"/>
<circle cx="117.8" cy="40.5" r=".38"/>
<circle cx="73.4" cy="106.2" r=".38"/>
<circle cx="168" cy="25.1" r=".38"/>
<circle cx="119.7" cy="36.7" r=".38"/>
<circle cx="119.7" cy="28.9" r=".38"/>
<circle cx="117.8" cy="48.2" r=".38"/>
<circle cx="113.9" cy="106.2" r=".38"/>
<circle cx="119.7" cy="21.2" r=".38"/>
<circle cx="117.8" cy="81.1" r=".38"/>
<circle cx="119.7" cy="79.1" r=".38"/>
<circle cx="119.7" cy="71.4" r=".38"/>
<circle cx="117.8" cy="75.3" r=".38"/>
<circle cx="169.9" cy="117.7" r=".38"/>
<circle cx="169.9" cy="140.9" r=".38"/>
<circle cx="73.4" cy="140.9" r=".38"/>
<circle cx="79.2" cy="90.7" r=".38"/>
<circle cx="38.6" cy="90.7" r=".38"/>
<circle cx="113.9" cy="135.1" r=".38"/>
<circle cx="216.2" cy="79.1" r=".38"/>
<circle cx="59.9" cy="23.1" r=".38"/>
<circle cx="169.9" cy="135.1" r=".38"/>
</g>
<text font-size="3.1" x="123.6" y="155.3">LED CARD</text>
<g font-size="2.1">
<text x="214.3" y="98.4">0</text>
<text x="208.5" y="113.9">0</text>
</g>
<g font-size="1.7" fill="#f00">
<text x="68" y="15">SWITCH1</text>
<text x="127.8" y="15">SWITCH9</text>
<text x="68" y="22.8">SWITCH2</text>
<text x="127.8" y="22.8">SWITCH10</text>
<text x="68" y="30.5">SWITCH3</text>
<text x="127.8" y="30.5">SWITCH11</text>
<text x="68" y="38.2">SWITCH4</text>
<text x="127.8" y="40.2">SWITCH12</text>
<text x="68" y="46">SWITCH5</text>
<text x="68" y="53.7">SWITCH6</text>
<text x="68" y="63.3">SWITCH7</text>
<text x="68" y="73">SWITCH8</text>
<text x="42.9" y="94.2">AD0</text>
<text x="85" y="94.2">AD0</text>
<text x="133.2" y="94.2">AD0</text>
<text x="42.9" y="100">AD1</text>
<text x="85.4" y="100">AD1</text>
<text x="133.2" y="100">AD1</text>
<text x="42.9" y="105.8">AD2</text>
<text x="85.4" y="105.8">AD2</text>
<text x="133.2" y="105.8">AD2</text>
<text x="42.9" y="111.6">AD3</text>
<text x="85.4" y="111.6">AD3</text>
<text x="133.2" y="111.6">AD3</text>
<text x="42.9" y="117.4">AD4</text>
<text x="85.4" y="117.4">AD4</text>
<text x="133.2" y="117.4">AD4</text>
<text x="42.9" y="123.2">AD5</text>
<text x="85.4" y="123.2">AD5</text>
<text x="133.2" y="123.2">AD5</text>
<text x="42.9" y="128.9">AD6</text>
<text x="85.4" y="128.9">AD6</text>
<text x="133.2" y="128.9">AD6</text>
<text x="42.9" y="134.7">AD7</text>
<text x="85" y="134.7">AD7</text>
<text x="133.2" y="134.7">AD7</text>
<text x="42.9" y="140.5">AD8</text>
<text x="85" y="140.5">AD8</text>
<text x="133.2" y="140.5">AD8</text>
<text x="64.1" y="146.3">LEDDRIVE1</text>
<text x="106.6" y="146.3">LEDDRIVE2</text>
<text x="160.6" y="146.3">LEDDRIVE3</text>
</g>
<g font-size="1.7" fill="#000080">
<text x="88.8" y="13.1">SW5</text>
<text x="88.8" y="15">DP3T</text>
<text x="139" y="13.1">SW1</text>
<text x="139" y="15">DP3T</text>
<text x="88.8" y="20.8">SW6</text>
<text x="88.8" y="22.8">DP3T</text>
<text x="139" y="20.8">SW2</text>
<text x="139" y="22.8">DP3T</text>
<text x="88.8" y="28.6">SW7</text>
<text x="139" y="28.6">SW3</text>
<text x="88.8" y="30.5">DP3T</text>
<text x="139" y="30.5">DP3T</text>
<text x="88.8" y="36.3">SW8</text>
<text x="88.8" y="38.2">DP3T</text>
<text x="139" y="38.2">SW4</text>
<text x="139" y="40.2">DP3T</text>
<text x="88.8" y="44">SW9</text>
<text x="88.8" y="45.9">DP3T</text>
<text x="88.8" y="51.7">SW10</text>
<text x="88.8" y="53.7">DP3T 1</text>
<text x="88.8" y="61.4">SW11</text>
<text x="88.8" y="63.3">DP3T 1</text>
<text x="88.8" y="71">SW12</text>
<text x="88.8" y="73">DP3T 1</text>
<text x="210.5" y="75.9">R10</text>
<text x="222" y="76.2">D17</text>
<text x="210.5" y="83.8">10K 5%</text>
<text x="218.2" y="88.4">D16</text>
<text x="222" y="84.5">RED</text>
<text x="61.8" y="94.2">D19</text>
<text x="67.6" y="94.2">LED</text>
<text x="110.1" y="94.2">LED</text>
<text x="160.2" y="94.2">D28 LED</text>
<text x="218.2" y="90.3">LED_GRN</text>
<text x="61.8" y="100">D20</text>
<text x="67.6" y="100">LED</text>
<text x="110.1" y="100">LED</text>
<text x="160.2" y="100">D13 LED</text>
<text x="61.8" y="105.8">D21</text>
<text x="67.6" y="105.8">LED</text>
<text x="110.1" y="105.8">LED</text>
<text x="160.2" y="105.8">D10 LED</text>
<text x="61.8" y="111.6">D22</text>
<text x="67.6" y="111.6">LED</text>
<text x="110.1" y="111.6">LED</text>
<text x="160.2" y="111.6">D11 LED</text>
<text x="61.8" y="117.4">D23</text>
<text x="67.6" y="117.4">LED</text>
<text x="110.1" y="117.4">LED</text>
<text x="160.2" y="117.4">D12 LED</text>
<text x="61.8" y="123.1">D24</text>
<text x="67.6" y="123.1">LED</text>
<text x="110.1" y="123.1">LED</text>
<text x="160.2" y="123.1">D29 LED</text>
<text x="61.8" y="128.9">D25</text>
<text x="67.6" y="128.9">LED</text>
<text x="110.1" y="128.9">LED</text>
<text x="160.2" y="128.9">D30 LED</text>
<text x="61.8" y="134.7">D26</text>
<text x="67.6" y="134.7">LED</text>
<text x="110.1" y="134.7">LED</text>
<text x="160.2" y="134.7">D32 LED</text>
<text x="61.8" y="140.5">D27</text>
<text x="67.6" y="140.5">LED</text>
<text x="110.1" y="140.5">LED</text>
<text x="160.2" y="140.5">D31 LED</text>
</g>
<g font-size="1.7">
<text x="96.2" y="15.4">1</text>
<text x="105.6" y="13.5">2</text>
<text x="105.6" y="17.4">4</text>
<text x="105.6" y="15.4">3</text>
<text x="146.3" y="15.4">1</text>
<text x="155.8" y="13.5">2</text>
<text x="155.8" y="17.4">4</text>
<text x="155.8" y="15.4">3</text>
<text x="46.4" y="22.8">SWITCH[1..12]</text>
<text x="96.2" y="23.1">1</text>
<text x="105.6" y="21.2">2</text>
<text x="105.6" y="23.1">3</text>
<text x="146.3" y="23.1">1</text>
<text x="155.8" y="21.2">2</text>
<text x="155.8" y="23.1">3</text>
<text x="105.6" y="28.9">2</text>
<text x="105.6" y="25.1">4</text>
<text x="155.8" y="25.1">4</text>
<text x="155.8" y="28.9">2</text>
<text x="96.2" y="30.9">1</text>
<text x="105.6" y="32.8">4</text>
<text x="105.6" y="30.9">3</text>
<text x="146.3" y="30.9">1</text>
<text x="155.8" y="32.8">4</text>
<text x="155.8" y="30.9">3</text>
<text x="96.2" y="38.6">1</text>
<text x="105.6" y="36.7">2</text>
<text x="105.6" y="40.5">4</text>
<text x="105.6" y="38.6">3</text>
<text x="146.3" y="40.5">1</text>
<text x="155.8" y="38.6">2</text>
<text x="155.8" y="40.5">3</text>
<text x="96.2" y="46.3">1</text>
<text x="105.6" y="44.4">2</text>
<text x="105.6" y="46.3">3</text>
<text x="155.8" y="42.4">4</text>
<text x="103.7" y="52.1">2</text>
<text x="105.6" y="48.2">4</text>
<text x="103.7" y="56">4</text>
<text x="103.7" y="54">3</text>
<text x="103.7" y="61.7">2</text>
<text x="103.7" y="65.6">4</text>
<text x="103.7" y="63.7">3</text>
<text x="103.7" y="71.4">2</text>
<text x="103.7" y="75.3">4</text>
<text x="103.7" y="73.3">3</text>
<text x="220.1" y="72.8">Fuse overload</text>
<text x="237.5" y="73">36V</text>
<text x="10.3" y="79.7">KEYPAD1_HAND</text>
<text x="10.6" y="81.7">KEYPAD1_AUTO</text>
<text x="188.8" y="79.7">FUSE_IN</text>
<text x="14.5" y="91.1">AD[0..8]</text>
<text x="47.9" y="94.6">2</text>
<text x="59.3" y="94.6">1</text>
<text x="94.2" y="94.6">2</text>
<text x="105.6" y="94.6">1D1</text>
<text x="144.4" y="94.6">2</text>
<text x="155.8" y="94.6">1</text>
<text x="202.7" y="90.2">Power LED</text>
<text x="47.9" y="100.4">2</text>
<text x="59.3" y="100.4">1</text>
<text x="94.2" y="100.4">2</text>
<text x="105.6" y="100.4">1D2</text>
<text x="144.4" y="100.4">2</text>
<text x="155.8" y="100.4">1</text>
<text x="47.9" y="106.2">2</text>
<text x="59.3" y="106.2">1</text>
<text x="94.2" y="106.2">2</text>
<text x="105.6" y="106.2">1D3</text>
<text x="144.4" y="106.2">2</text>
<text x="155.8" y="106.2">1</text>
<text x="47.9" y="111.9">2</text>
<text x="59.3" y="111.9">1</text>
<text x="94.2" y="111.9">2</text>
<text x="105.6" y="111.9">1D4</text>
<text x="144.4" y="111.9">2</text>
<text x="155.8" y="111.9">1</text>
<text x="226.3" y="110.6">GND</text>
<text x="47.9" y="117.7">2</text>
<text x="59.3" y="117.7">1</text>
<text x="94.2" y="117.7">2</text>
<text x="105.6" y="117.7">1D5</text>
<text x="144.4" y="117.7">2</text>
<text x="155.8" y="117.7">1</text>
<text x="206.2" y="118.3">36V</text>
<text x="219.1" y="115">36V</text>
<text x="47.9" y="123.5">2</text>
<text x="59.3" y="123.5">1</text>
<text x="94.2" y="123.5">2</text>
<text x="105.6" y="123.5">1D6</text>
<text x="144.4" y="123.5">2</text>
<text x="155.8" y="123.5">1</text>
<text x="47.9" y="129.3">2</text>
<text x="59.3" y="129.3">1</text>
<text x="94.2" y="129.3">2</text>
<text x="105.6" y="129.3">1D7</text>
<text x="144.4" y="129.3">2</text>
<text x="155.8" y="129.3">1</text>
<text x="47.9" y="135.1">2</text>
<text x="59.3" y="135.1">1</text>
<text x="94.2" y="135.1">2</text>
<text x="105.6" y="135.1">1D8</text>
<text x="144.4" y="135.1">2</text>
<text x="155.8" y="135.1">1</text>
<text x="47.9" y="140.9">2</text>
<text x="59.3" y="140.9">1</text>
<text x="94.2" y="140.9">2</text>
<text x="105.6" y="140.9">1D9</text>
<text x="144.4" y="140.9">2</text>
<text x="155.8" y="140.9">1</text>
<text x="44.4" y="148.3">LEDDRIVE[1..3]</text>
<text x="63.7" y="155.8">Fuse blown LED</text>
<text x="210.6" y="154.1">TEMCO CONTROLS LTD.</text>
<text x="211.6" y="156">1027 WEST 7TH AVE</text>
<text x="210.6" y="161.8">FAX: (604) 438 - 9313</text>
<text x="210.6" y="157.9">VANCOUVER BC, V6H 1B2</text>
<text x="210.6" y="159.8">TEL: (604) 438 - 8294</text>
<text x="210.6" y="165.6">T3000 OUTPUT CARD</text>
<text x="208.9" y="174.9">Size</text>
<text x="211" y="177.6">B</text>
<text x="216.2" y="174.9">CAGE Code</text>
<text x="219.3" y="177.6">&lt;Cage Code&gt;</text>
<text x="238.1" y="175.1">DWG NO</text>
<text x="283.6" y="174.9">Rev</text>
<text x="285.5" y="177.6">03</text>
<text x="174.9" y="183">Monday, September 19, 2011</text>
<text x="208.9" y="182.2">Scale</text>
<text x="257.2" y="182.2">Sheet</text>
<text x="269.1" y="184.1">3</text>
<text x="276.5" y="184.1">of</text>
<text x="280.3" y="184.1">6</text>
</g>
<g font-size="1.7" fill="#00f">
<text x="108.1" y="16.8">AUTO</text>
<text x="108.1" y="14.9">OFF</text>
<text x="108.1" y="13">HAND</text>
<text x="158.3" y="16.8">AUTO</text>
<text x="158.3" y="14.9">OFF</text>
<text x="158.3" y="13">HAND</text>
<text x="108.1" y="22.6">OFF</text>
<text x="108.1" y="20.7">HAND</text>
<text x="158.3" y="22.6">OFF</text>
<text x="158.3" y="20.7">HAND</text>
<text x="108.1" y="28.4">HAND</text>
<text x="108.1" y="24.5">AUTO</text>
<text x="158.3" y="24.5">AUTO</text>
<text x="158.3" y="28.4">HAND</text>
<text x="108.1" y="32.3">AUTO</text>
<text x="108.1" y="30.3">OFF</text>
<text x="158.3" y="32.3">AUTO</text>
<text x="158.3" y="30.3">OFF</text>
<text x="108.1" y="40">AUTO</text>
<text x="108.1" y="38.1">OFF</text>
<text x="108.1" y="36.1">HAND</text>
<text x="158.3" y="41.9">AUTO</text>
<text x="158.3" y="40">OFF</text>
<text x="158.3" y="38.1">HAND</text>
<text x="108.1" y="47.7">AUTO</text>
<text x="108.1" y="45.8">OFF</text>
<text x="108.1" y="43.8">HAND</text>
<text x="106.2" y="53.5">OFF</text>
<text x="106.2" y="51.6">HAND</text>
<text x="106.2" y="55.4">AUTO</text>
<text x="106.2" y="65.1">AUTO</text>
<text x="106.2" y="63.1">OFF</text>
<text x="106.2" y="61.2">HAND</text>
<text x="106.2" y="70.9">HAND</text>
<text x="106.2" y="74.7">AUTO</text>
<text x="106.2" y="72.8">OFF</text>
</g>
<g font-size="1.4">
<text x="20.1" y="1.5">8</text>
<text x="56.3" y="1.5">7</text>
<text x="92.5" y="1.5">6</text>
<text x="128.6" y="1.5">5</text>
<text x="164.8" y="1.5">4</text>
<text x="201" y="1.5">3</text>
<text x="237.2" y="1.5">2</text>
<text x="273.4" y="1.5">1</text>
<text x=".5" y="26.1">D</text>
<text x="292" y="26.1">D</text>
<text x=".5" y="71.9">C</text>
<text x="292" y="71.9">C</text>
<text x=".5" y="117.8">B</text>
<text x="292" y="117.8">B</text>
<text x=".5" y="163.6">A</text>
<text x="292" y="163.6">A</text>
<text x="20.1" y="186.8">8</text>
<text x="56.3" y="186.8">7</text>
<text x="92.5" y="186.8">6</text>
<text x="128.6" y="186.8">5</text>
<text x="164.8" y="186.8">4</text>
<text x="201" y="186.8">3</text>
<text x="237.2" y="186.8">2</text>
<text x="273.4" y="186.8">1</text>
</g>
</svg>
